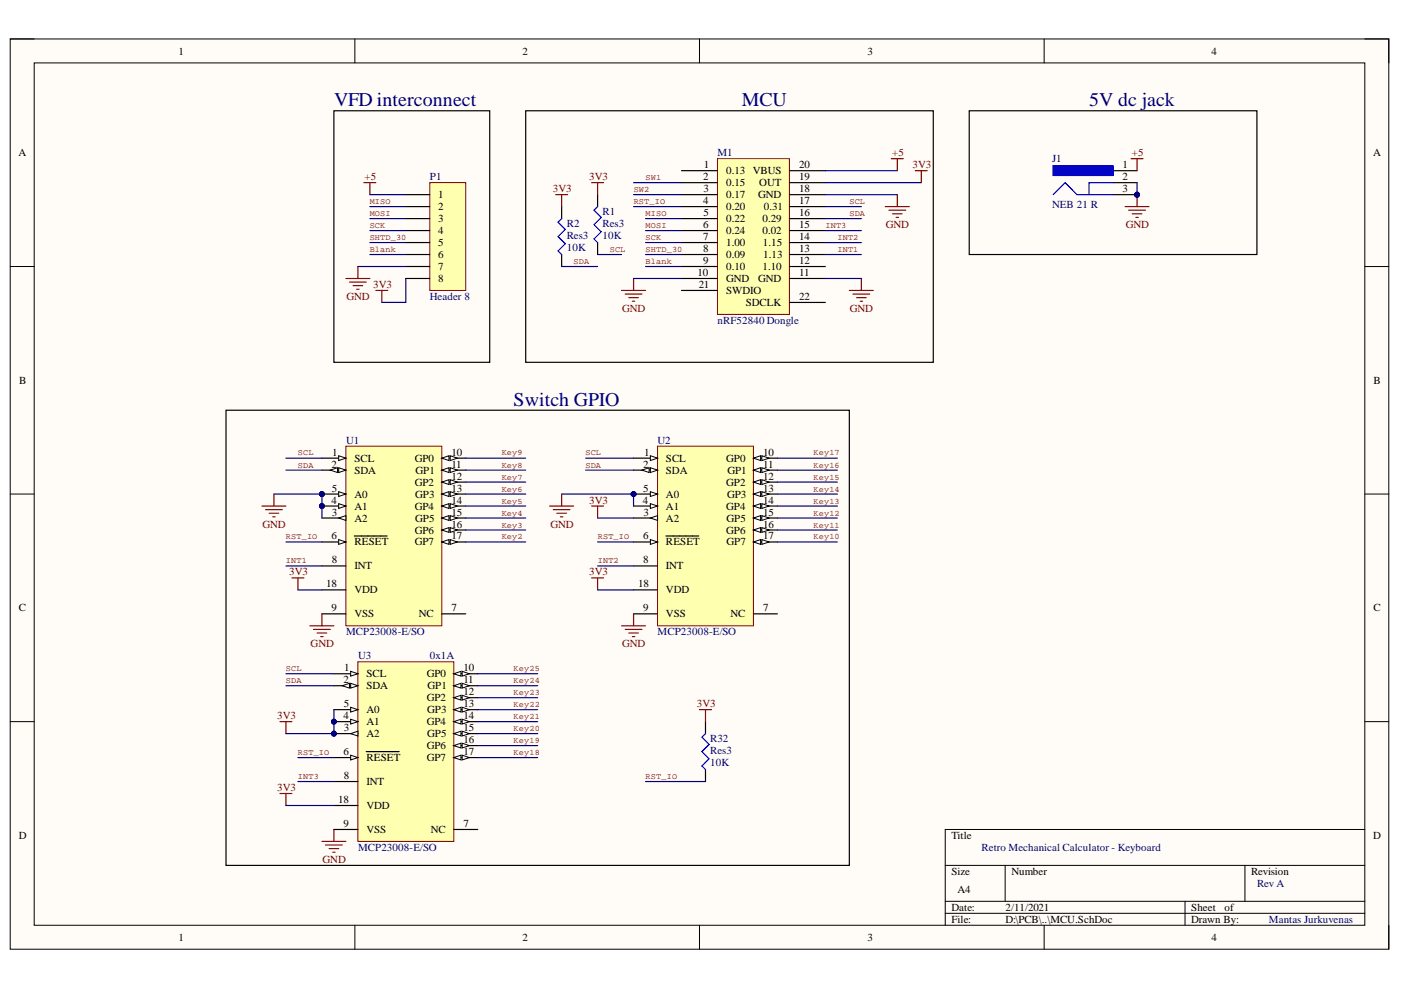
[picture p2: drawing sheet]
<svg xmlns="http://www.w3.org/2000/svg" width="297mm" height="210mm" viewBox="0 0 297 210" stroke-linecap="round" stroke-linejoin="round" font-family="sans-serif">
<path d="M2.2 8.3h292.3v193h-292.3z" fill-rule="evenodd" fill="#fffcf8"/>
<path d="M2.2 8.3h292.3v193h-292.3z" fill="none" stroke="#000" stroke-width=".21"/>
<path d="M7.3 13.3h282.1v182.9h-282.1z" fill-rule="evenodd" fill="#fffcf8"/>
<g fill="none" stroke="#000" stroke-width=".21">
<path d="M2.2 8.3h5.1M7.3 13.3h282.1v182.9h-282.1zM75.2 8.3v5M148.3 8.3v5M221.4 8.3v5M289.4 8.3h5.1v5M2.2 56.5h5.1M289.4 56.5h5.1M2.2 104.8h5.1M289.4 104.8h5.1M2.2 153h5.1M289.4 153h5.1"/>
<path d="M289.4 175.9h-89v20.3M75.2 196.2v5.1M148.3 196.2v5.1M200.4 183.5h89M200.4 191.1h89M200.4 193.6h89M213.1 183.5v7.6M221.4 196.2v5.1M251.2 191.1v5.1M264 183.5v7.6M294.5 196.2v5.1"/>
</g>
<g fill="none" stroke="#800000" stroke-width=".25">
<path d="M189 33.6h2.5M190.2 33.6v2.6M134.3 59v2.6M182.6 59v2.6M187.7 43.8h5.1M188.5 44.6h3.5M189.2 45.3h2.1M190 46.1h.5M190.2 41.3v2.5M131.8 61.6h5.1M132.6 62.3h3.5M133.3 63.1h2"/>
<path d="M134.1 63.9h.5M180.1 61.6h5.1M180.8 62.4h3.6M181.6 63.1h2M182.4 63.9h.5"/>
</g>
<path d="M111.5 23.5h86.4v53.3h-86.4zM47.9 87h132.2v96.5h-132.2z" fill="none" stroke="#000" stroke-width=".25"/>
<circle cx="241.1" cy="41.3" r=".51" fill="#000080"/>
<circle cx="241.1" cy="41.3" r=".51" fill="none" stroke="#000080" stroke-width=".21"/>
<path d="M236 36.2h5.1M236 38.7h5.1M236 41.3h5.1" fill="none" stroke="#000" stroke-width=".25"/>
<circle cx="241.1" cy="41.3" r=".51" fill="#000080"/>
<circle cx="241.1" cy="41.3" r=".51" fill="none" stroke="#000080" stroke-width=".21"/>
<path d="M223.3 35.2h12.7v2h-12.7zM236 38.7h-5.1v2.6M223.3 41.3l2.5-2.6 2.6 2.6h7.6" fill="none" stroke="#00f" stroke-width=".25"/>
<path d="M223.3 35.2h12.7v2h-12.7z" fill-rule="evenodd" fill="#00f"/>
<path d="M223.3 35.2h12.7v2h-12.7z" fill="none" stroke="#00f" stroke-width=".21"/>
<path d="M205.5 23.5h61v30.5h-61z" fill="none" stroke="#000" stroke-width=".25"/>
<path d="M239.8 33.6h2.5M241.1 33.6v2.6M238.5 43.8h5.1M239.3 44.6h3.6M240.1 45.3h2M240.8 46.1h.5M241.1 41.3v2.5" fill="none" stroke="#800000" stroke-width=".25"/>
<circle cx="241.1" cy="41.3" r=".51" fill="#000080"/>
<circle cx="241.1" cy="41.3" r=".51" fill="none" stroke="#000080" stroke-width=".21"/>
<path d="M77.1 38.7h2.6M78.4 38.7v2.6M73.3 59h5.1M74.1 59.8h3.6M75.9 56.5v2.5M74.9 60.6h2M75.6 61.3h.5" fill="none" stroke="#800000" stroke-width=".25"/>
<path d="M70.8 23.5h33v53.3h-33zM119.1 43.8v2.5M119.1 54v2.5M126.7 41.3v2.5M126.7 51.4v2.6" fill="none" stroke="#000" stroke-width=".25"/>
<path d="M119.1 46.3l-.8 .8 1.5 1.5-1.5 1.6 1.5 1.5-1.5 1.5 .8 .8M126.7 43.8l-.8 .8 1.6 1.5-1.6 1.5 1.6 1.5-1.6 1.6 .8 .7" fill="none" stroke="#00f" stroke-width=".25"/>
<path d="M152.1 33.6h15.3v33.1h-15.3z" fill-rule="evenodd" fill="#ffffb0"/>
<path d="M152.1 33.6h15.3v33.1h-15.3z" fill="none" stroke="#800000" stroke-width=".21"/>
<g fill="none" stroke="#000" stroke-width=".25">
<path d="M144.5 36.2h7.6M144.5 38.7h7.6M167.4 36.2h7.6M167.4 38.7h7.6M144.5 41.3h7.6M144.5 43.8h7.6M144.5 46.3h7.6M144.5 48.9h7.6M144.5 51.4h7.6M144.5 54h7.6M144.5 56.5h7.6M144.5 59h7.6"/>
<path d="M167.4 41.3h7.6M167.4 43.8h7.6M167.4 46.4h7.6M167.4 48.9h7.6M167.4 51.4h7.6M167.4 54h7.6M167.4 56.5h7.6M167.4 59h7.6M144.5 61.6h7.6M167.4 64.1h7.6"/>
</g>
<path d="M91.1 38.7h7.6v22.9h-7.6z" fill-rule="evenodd" fill="#ffffb0"/>
<path d="M91.1 38.7h7.6v22.9h-7.6z" fill="none" stroke="#800000" stroke-width=".21"/>
<path d="M86 41.3h5.1M86 43.8h5.1M86 46.3h5.1M86 48.9h5.1M86 51.4h5.1M86 54h5.1M86 56.5h5.1M86 59h5.1" fill="none" stroke="#000" stroke-width=".25"/>
<path d="M125.4 38.7h2.6M126.7 38.7v2.6M194.1 36.2h2.5M195.3 36.2v2.5M117.8 41.3h2.5M119.1 41.3v2.5M79.7 61.6h2.5M81 61.6v2.5" fill="none" stroke="#800000" stroke-width=".25"/>
<circle cx="68.3" cy="107.3" r=".51" fill="#000080"/>
<circle cx="68.3" cy="107.3" r=".51" fill="none" stroke="#000080" stroke-width=".21"/>
<circle cx="68.3" cy="104.8" r=".51" fill="#000080"/>
<circle cx="68.3" cy="104.8" r=".51" fill="none" stroke="#000080" stroke-width=".21"/>
<path d="M73.3 94.6h20.4v38.1h-20.4z" fill-rule="evenodd" fill="#ffffb0"/>
<path d="M73.3 94.6h20.4v38.1h-20.4z" fill="none" stroke="#800000" stroke-width=".21"/>
<path d="M68.2 109.8h5.1" fill="none" stroke="#000" stroke-width=".25"/>
<path d="M71.8 109.8l1.5-.5v1z" fill="#f8fcff"/>
<path d="M71.8 109.8l1.5-.5v1z" fill="none" stroke="#000" stroke-width=".21"/>
<path d="M68.2 107.3h5.1" fill="none" stroke="#000" stroke-width=".25"/>
<path d="M71.8 106.8l1.5 .5-1.5 .5z" fill="#f8fcff"/>
<path d="M71.8 106.8l1.5 .5-1.5 .5z" fill="none" stroke="#000" stroke-width=".21"/>
<circle cx="68.3" cy="107.3" r=".51" fill="#000080"/>
<circle cx="68.3" cy="107.3" r=".51" fill="none" stroke="#000080" stroke-width=".21"/>
<path d="M68.2 104.8h5.1" fill="none" stroke="#000" stroke-width=".25"/>
<path d="M71.8 104.2l1.5 .6-1.5 .5z" fill="#f8fcff"/>
<path d="M71.8 104.2l1.5 .6-1.5 .5z" fill="none" stroke="#000" stroke-width=".21"/>
<circle cx="68.3" cy="104.8" r=".51" fill="#000080"/>
<circle cx="68.3" cy="104.8" r=".51" fill="none" stroke="#000080" stroke-width=".21"/>
<path d="M68.2 114.9h5.1" fill="none" stroke="#000" stroke-width=".25"/>
<path d="M71.8 114.4l1.5 .5-1.5 .5z" fill="#f8fcff"/>
<path d="M71.8 114.4l1.5 .5-1.5 .5z" fill="none" stroke="#000" stroke-width=".21"/>
<path d="M93.7 97.1h5M68.2 120h5.1M75.1 113.6h7M93.7 130.2h5" fill="none" stroke="#000" stroke-width=".25"/>
<path d="M93.7 97.1l1.5-.5v1z" fill="#f8fcff"/>
<path d="M93.7 97.1l1.5-.5v1z" fill="none" stroke="#000" stroke-width=".21"/>
<path d="M95.4 96.6l1.6 .5-1.6 .5z" fill="#f8fcff"/>
<path d="M95.4 96.6l1.6 .5-1.6 .5z" fill="none" stroke="#000" stroke-width=".21"/>
<path d="M93.7 99.7h5" fill="none" stroke="#000" stroke-width=".25"/>
<path d="M93.7 99.7l1.5-.5v1z" fill="#f8fcff"/>
<path d="M93.7 99.7l1.5-.5v1z" fill="none" stroke="#000" stroke-width=".21"/>
<path d="M95.4 99.2l1.6 .5-1.6 .5z" fill="#f8fcff"/>
<path d="M95.4 99.2l1.6 .5-1.6 .5z" fill="none" stroke="#000" stroke-width=".21"/>
<path d="M93.7 102.2h5" fill="none" stroke="#000" stroke-width=".25"/>
<path d="M93.7 102.2l1.5-.5v1z" fill="#f8fcff"/>
<path d="M93.7 102.2l1.5-.5v1z" fill="none" stroke="#000" stroke-width=".21"/>
<path d="M95.4 101.7l1.6 .5-1.6 .5z" fill="#f8fcff"/>
<path d="M95.4 101.7l1.6 .5-1.6 .5z" fill="none" stroke="#000" stroke-width=".21"/>
<path d="M93.7 104.8h5" fill="none" stroke="#000" stroke-width=".25"/>
<path d="M93.7 104.8l1.5-.6v1.1z" fill="#f8fcff"/>
<path d="M93.7 104.8l1.5-.6v1.1z" fill="none" stroke="#000" stroke-width=".21"/>
<path d="M95.4 104.2l1.6 .6-1.6 .5z" fill="#f8fcff"/>
<path d="M95.4 104.2l1.6 .6-1.6 .5z" fill="none" stroke="#000" stroke-width=".21"/>
<path d="M93.7 107.3h5" fill="none" stroke="#000" stroke-width=".25"/>
<path d="M93.7 107.3l1.5-.5v1z" fill="#f8fcff"/>
<path d="M93.7 107.3l1.5-.5v1z" fill="none" stroke="#000" stroke-width=".21"/>
<path d="M95.4 106.8l1.6 .5-1.6 .5z" fill="#f8fcff"/>
<path d="M95.4 106.8l1.6 .5-1.6 .5z" fill="none" stroke="#000" stroke-width=".21"/>
<path d="M93.7 109.8h5" fill="none" stroke="#000" stroke-width=".25"/>
<path d="M93.7 109.8l1.5-.5v1z" fill="#f8fcff"/>
<path d="M93.7 109.8l1.5-.5v1z" fill="none" stroke="#000" stroke-width=".21"/>
<path d="M95.4 109.3l1.6 .5-1.6 .5z" fill="#f8fcff"/>
<path d="M95.4 109.3l1.6 .5-1.6 .5z" fill="none" stroke="#000" stroke-width=".21"/>
<path d="M93.7 112.4h5" fill="none" stroke="#000" stroke-width=".25"/>
<path d="M93.7 112.4l1.5-.5v1z" fill="#f8fcff"/>
<path d="M93.7 112.4l1.5-.5v1z" fill="none" stroke="#000" stroke-width=".21"/>
<path d="M95.4 111.9l1.6 .5-1.6 .5z" fill="#f8fcff"/>
<path d="M95.4 111.9l1.6 .5-1.6 .5z" fill="none" stroke="#000" stroke-width=".21"/>
<path d="M93.7 114.9h5" fill="none" stroke="#000" stroke-width=".25"/>
<path d="M93.7 114.9l1.5-.5v1z" fill="#f8fcff"/>
<path d="M93.7 114.9l1.5-.5v1z" fill="none" stroke="#000" stroke-width=".21"/>
<path d="M95.4 114.4l1.6 .5-1.6 .5z" fill="#f8fcff"/>
<path d="M95.4 114.4l1.6 .5-1.6 .5z" fill="none" stroke="#000" stroke-width=".21"/>
<path d="M68.2 97.1h5.1M68.2 130.2h5.1M68.2 125.1h5.1" fill="none" stroke="#000" stroke-width=".25"/>
<path d="M71.8 96.6l1.5 .5-1.5 .5z" fill="#f8fcff"/>
<path d="M71.8 96.6l1.5 .5-1.5 .5z" fill="none" stroke="#000" stroke-width=".21"/>
<path d="M68.2 99.7h5.1" fill="none" stroke="#000" stroke-width=".25"/>
<path d="M71.8 99.2l1.5 .5-1.5 .5z" fill="#f8fcff"/>
<path d="M71.8 99.2l1.5 .5-1.5 .5z" fill="none" stroke="#000" stroke-width=".21"/>
<path d="M70 99.7l1.6-.5v1z" fill="#f8fcff"/>
<path d="M70 99.7l1.6-.5v1z" fill="none" stroke="#000" stroke-width=".21"/>
<circle cx="134.3" cy="104.8" r=".51" fill="#000080"/>
<circle cx="134.3" cy="104.8" r=".51" fill="none" stroke="#000080" stroke-width=".21"/>
<path d="M139.4 94.6h20.3v38.1h-20.3z" fill-rule="evenodd" fill="#ffffb0"/>
<path d="M139.4 94.6h20.3v38.1h-20.3z" fill="none" stroke="#800000" stroke-width=".21"/>
<path d="M134.3 109.8h5.1" fill="none" stroke="#000" stroke-width=".25"/>
<path d="M137.9 109.8l1.5-.5v1z" fill="#f8fcff"/>
<path d="M137.9 109.8l1.5-.5v1z" fill="none" stroke="#000" stroke-width=".21"/>
<path d="M134.3 107.3h5.1" fill="none" stroke="#000" stroke-width=".25"/>
<path d="M137.9 106.8l1.5 .5-1.5 .5z" fill="#f8fcff"/>
<path d="M137.9 106.8l1.5 .5-1.5 .5z" fill="none" stroke="#000" stroke-width=".21"/>
<path d="M134.3 104.8h5.1" fill="none" stroke="#000" stroke-width=".25"/>
<path d="M137.9 104.2l1.5 .6-1.5 .5z" fill="#f8fcff"/>
<path d="M137.9 104.2l1.5 .6-1.5 .5z" fill="none" stroke="#000" stroke-width=".21"/>
<circle cx="134.3" cy="104.8" r=".51" fill="#000080"/>
<circle cx="134.3" cy="104.8" r=".51" fill="none" stroke="#000080" stroke-width=".21"/>
<path d="M134.3 114.9h5.1" fill="none" stroke="#000" stroke-width=".25"/>
<path d="M137.9 114.4l1.5 .5-1.5 .5z" fill="#f8fcff"/>
<path d="M137.9 114.4l1.5 .5-1.5 .5z" fill="none" stroke="#000" stroke-width=".21"/>
<path d="M159.7 97.1h5.1M134.3 120h5.1M141.2 113.6h6.9M159.7 130.2h5.1" fill="none" stroke="#000" stroke-width=".25"/>
<path d="M159.7 97.1l1.6-.5v1z" fill="#f8fcff"/>
<path d="M159.7 97.1l1.6-.5v1z" fill="none" stroke="#000" stroke-width=".21"/>
<path d="M161.5 96.6l1.5 .5-1.5 .5z" fill="#f8fcff"/>
<path d="M161.5 96.6l1.5 .5-1.5 .5z" fill="none" stroke="#000" stroke-width=".21"/>
<path d="M159.7 99.7h5.1" fill="none" stroke="#000" stroke-width=".25"/>
<path d="M159.7 99.7l1.6-.5v1z" fill="#f8fcff"/>
<path d="M159.7 99.7l1.6-.5v1z" fill="none" stroke="#000" stroke-width=".21"/>
<path d="M161.5 99.2l1.5 .5-1.5 .5z" fill="#f8fcff"/>
<path d="M161.5 99.2l1.5 .5-1.5 .5z" fill="none" stroke="#000" stroke-width=".21"/>
<path d="M159.7 102.2h5.1" fill="none" stroke="#000" stroke-width=".25"/>
<path d="M159.7 102.2l1.6-.5v1z" fill="#f8fcff"/>
<path d="M159.7 102.2l1.6-.5v1z" fill="none" stroke="#000" stroke-width=".21"/>
<path d="M161.5 101.7l1.5 .5-1.5 .5z" fill="#f8fcff"/>
<path d="M161.5 101.7l1.5 .5-1.5 .5z" fill="none" stroke="#000" stroke-width=".21"/>
<path d="M159.7 104.8h5.1" fill="none" stroke="#000" stroke-width=".25"/>
<path d="M159.7 104.8l1.6-.6v1.1z" fill="#f8fcff"/>
<path d="M159.7 104.8l1.6-.6v1.1z" fill="none" stroke="#000" stroke-width=".21"/>
<path d="M161.5 104.2l1.5 .6-1.5 .5z" fill="#f8fcff"/>
<path d="M161.5 104.2l1.5 .6-1.5 .5z" fill="none" stroke="#000" stroke-width=".21"/>
<path d="M159.7 107.3h5.1" fill="none" stroke="#000" stroke-width=".25"/>
<path d="M159.7 107.3l1.6-.5v1z" fill="#f8fcff"/>
<path d="M159.7 107.3l1.6-.5v1z" fill="none" stroke="#000" stroke-width=".21"/>
<path d="M161.5 106.8l1.5 .5-1.5 .5z" fill="#f8fcff"/>
<path d="M161.5 106.8l1.5 .5-1.5 .5z" fill="none" stroke="#000" stroke-width=".21"/>
<path d="M159.7 109.8h5.1" fill="none" stroke="#000" stroke-width=".25"/>
<path d="M159.7 109.8l1.6-.5v1z" fill="#f8fcff"/>
<path d="M159.7 109.8l1.6-.5v1z" fill="none" stroke="#000" stroke-width=".21"/>
<path d="M161.5 109.3l1.5 .5-1.5 .5z" fill="#f8fcff"/>
<path d="M161.5 109.3l1.5 .5-1.5 .5z" fill="none" stroke="#000" stroke-width=".21"/>
<path d="M159.7 112.4h5.1" fill="none" stroke="#000" stroke-width=".25"/>
<path d="M159.7 112.4l1.6-.5v1z" fill="#f8fcff"/>
<path d="M159.7 112.4l1.6-.5v1z" fill="none" stroke="#000" stroke-width=".21"/>
<path d="M161.5 111.9l1.5 .5-1.5 .5z" fill="#f8fcff"/>
<path d="M161.5 111.9l1.5 .5-1.5 .5z" fill="none" stroke="#000" stroke-width=".21"/>
<path d="M159.7 114.9h5.1" fill="none" stroke="#000" stroke-width=".25"/>
<path d="M159.7 114.9l1.6-.5v1z" fill="#f8fcff"/>
<path d="M159.7 114.9l1.6-.5v1z" fill="none" stroke="#000" stroke-width=".21"/>
<path d="M161.5 114.4l1.5 .5-1.5 .5z" fill="#f8fcff"/>
<path d="M161.5 114.4l1.5 .5-1.5 .5z" fill="none" stroke="#000" stroke-width=".21"/>
<path d="M134.3 97.1h5.1M134.3 130.2h5.1M134.3 125.1h5.1" fill="none" stroke="#000" stroke-width=".25"/>
<path d="M137.9 96.6l1.5 .5-1.5 .5z" fill="#f8fcff"/>
<path d="M137.9 96.6l1.5 .5-1.5 .5z" fill="none" stroke="#000" stroke-width=".21"/>
<path d="M134.3 99.7h5.1" fill="none" stroke="#000" stroke-width=".25"/>
<path d="M137.9 99.2l1.5 .5-1.5 .5z" fill="#f8fcff"/>
<path d="M137.9 99.2l1.5 .5-1.5 .5z" fill="none" stroke="#000" stroke-width=".21"/>
<path d="M136.1 99.7l1.5-.5v1z" fill="#f8fcff"/>
<path d="M136.1 99.7l1.5-.5v1z" fill="none" stroke="#000" stroke-width=".21"/>
<circle cx="70.8" cy="155.5" r=".51" fill="#000080"/>
<circle cx="70.8" cy="155.5" r=".51" fill="none" stroke="#000080" stroke-width=".21"/>
<circle cx="70.8" cy="153" r=".51" fill="#000080"/>
<circle cx="70.8" cy="153" r=".51" fill="none" stroke="#000080" stroke-width=".21"/>
<path d="M75.9 140.3h20.3v38.1h-20.3z" fill-rule="evenodd" fill="#ffffb0"/>
<path d="M75.9 140.3h20.3v38.1h-20.3z" fill="none" stroke="#800000" stroke-width=".21"/>
<path d="M70.8 155.5h5.1" fill="none" stroke="#000" stroke-width=".25"/>
<path d="M74.3 155.5l1.6-.5v1.1z" fill="#f8fcff"/>
<path d="M74.3 155.5l1.6-.5v1.1z" fill="none" stroke="#000" stroke-width=".21"/>
<circle cx="70.8" cy="155.5" r=".51" fill="#000080"/>
<circle cx="70.8" cy="155.5" r=".51" fill="none" stroke="#000080" stroke-width=".21"/>
<path d="M70.8 153h5.1" fill="none" stroke="#000" stroke-width=".25"/>
<path d="M74.3 152.5l1.6 .5-1.6 .5z" fill="#f8fcff"/>
<path d="M74.3 152.5l1.6 .5-1.6 .5z" fill="none" stroke="#000" stroke-width=".21"/>
<circle cx="70.8" cy="153" r=".51" fill="#000080"/>
<circle cx="70.8" cy="153" r=".51" fill="none" stroke="#000080" stroke-width=".21"/>
<path d="M70.8 150.5h5.1" fill="none" stroke="#000" stroke-width=".25"/>
<path d="M74.3 150l1.6 .5-1.6 .5z" fill="#f8fcff"/>
<path d="M74.3 150l1.6 .5-1.6 .5z" fill="none" stroke="#000" stroke-width=".21"/>
<path d="M70.8 160.6h5.1" fill="none" stroke="#000" stroke-width=".25"/>
<path d="M74.3 160.1l1.6 .5-1.6 .5z" fill="#f8fcff"/>
<path d="M74.3 160.1l1.6 .5-1.6 .5z" fill="none" stroke="#000" stroke-width=".21"/>
<path d="M77.7 159.4h6.9M96.2 142.9h5.1M70.8 165.7h5.1M96.2 175.9h5.1" fill="none" stroke="#000" stroke-width=".25"/>
<path d="M96.2 142.9l1.5-.6v1.1z" fill="#f8fcff"/>
<path d="M96.2 142.9l1.5-.6v1.1z" fill="none" stroke="#000" stroke-width=".21"/>
<path d="M98 142.3l1.5 .6-1.5 .5z" fill="#f8fcff"/>
<path d="M98 142.3l1.5 .6-1.5 .5z" fill="none" stroke="#000" stroke-width=".21"/>
<path d="M96.2 145.4h5.1" fill="none" stroke="#000" stroke-width=".25"/>
<path d="M96.2 145.4l1.5-.5v1z" fill="#f8fcff"/>
<path d="M96.2 145.4l1.5-.5v1z" fill="none" stroke="#000" stroke-width=".21"/>
<path d="M98 144.9l1.5 .5-1.5 .5z" fill="#f8fcff"/>
<path d="M98 144.9l1.5 .5-1.5 .5z" fill="none" stroke="#000" stroke-width=".21"/>
<path d="M96.2 147.9h5.1" fill="none" stroke="#000" stroke-width=".25"/>
<path d="M96.2 147.9l1.5-.5v1z" fill="#f8fcff"/>
<path d="M96.2 147.9l1.5-.5v1z" fill="none" stroke="#000" stroke-width=".21"/>
<path d="M98 147.4l1.5 .5-1.5 .5z" fill="#f8fcff"/>
<path d="M98 147.4l1.5 .5-1.5 .5z" fill="none" stroke="#000" stroke-width=".21"/>
<path d="M96.2 150.5h5.1" fill="none" stroke="#000" stroke-width=".25"/>
<path d="M96.2 150.5l1.5-.5v1z" fill="#f8fcff"/>
<path d="M96.2 150.5l1.5-.5v1z" fill="none" stroke="#000" stroke-width=".21"/>
<path d="M98 150l1.5 .5-1.5 .5z" fill="#f8fcff"/>
<path d="M98 150l1.5 .5-1.5 .5z" fill="none" stroke="#000" stroke-width=".21"/>
<path d="M96.2 153h5.1" fill="none" stroke="#000" stroke-width=".25"/>
<path d="M96.2 153l1.5-.5v1z" fill="#f8fcff"/>
<path d="M96.2 153l1.5-.5v1z" fill="none" stroke="#000" stroke-width=".21"/>
<path d="M98 152.5l1.5 .5-1.5 .5z" fill="#f8fcff"/>
<path d="M98 152.5l1.5 .5-1.5 .5z" fill="none" stroke="#000" stroke-width=".21"/>
<path d="M96.2 155.5h5.1" fill="none" stroke="#000" stroke-width=".25"/>
<path d="M96.2 155.5l1.5-.5v1.1z" fill="#f8fcff"/>
<path d="M96.2 155.5l1.5-.5v1.1z" fill="none" stroke="#000" stroke-width=".21"/>
<path d="M98 155l1.5 .5-1.5 .6z" fill="#f8fcff"/>
<path d="M98 155l1.5 .5-1.5 .6z" fill="none" stroke="#000" stroke-width=".21"/>
<path d="M96.2 158.1h5.1" fill="none" stroke="#000" stroke-width=".25"/>
<path d="M96.2 158.1l1.5-.5v1z" fill="#f8fcff"/>
<path d="M96.2 158.1l1.5-.5v1z" fill="none" stroke="#000" stroke-width=".21"/>
<path d="M98 157.6l1.5 .5-1.5 .5z" fill="#f8fcff"/>
<path d="M98 157.6l1.5 .5-1.5 .5z" fill="none" stroke="#000" stroke-width=".21"/>
<path d="M96.2 160.6h5.1" fill="none" stroke="#000" stroke-width=".25"/>
<path d="M96.2 160.6l1.5-.5v1z" fill="#f8fcff"/>
<path d="M96.2 160.6l1.5-.5v1z" fill="none" stroke="#000" stroke-width=".21"/>
<path d="M98 160.1l1.5 .5-1.5 .5z" fill="#f8fcff"/>
<path d="M98 160.1l1.5 .5-1.5 .5z" fill="none" stroke="#000" stroke-width=".21"/>
<path d="M70.8 142.9h5.1M70.8 175.9h5.1M70.8 170.8h5.1" fill="none" stroke="#000" stroke-width=".25"/>
<path d="M74.3 142.3l1.6 .6-1.6 .5z" fill="#f8fcff"/>
<path d="M74.3 142.3l1.6 .6-1.6 .5z" fill="none" stroke="#000" stroke-width=".21"/>
<path d="M70.8 145.4h5.1" fill="none" stroke="#000" stroke-width=".25"/>
<path d="M74.3 144.9l1.6 .5-1.6 .5z" fill="#f8fcff"/>
<path d="M74.3 144.9l1.6 .5-1.6 .5z" fill="none" stroke="#000" stroke-width=".21"/>
<path d="M72.6 145.4l1.5-.5v1z" fill="#f8fcff"/>
<path d="M72.6 145.4l1.5-.5v1z" fill="none" stroke="#000" stroke-width=".21"/>
<g fill="none" stroke="#800000" stroke-width=".25">
<path d="M55.5 107.3h5.1M56.3 108.1h3.6M57.1 108.8h2M57.8 109.6h.5M58.1 104.8v2.5M116.5 107.3h5.1M117.3 108.1h3.6M118.1 108.8h2M118.8 109.6h.5M119.1 104.8v2.5M125.4 107.3h2.6M126.7 107.3v2.5"/>
<path d="M61.9 122.5h2.5M63.2 122.5v2.6M65.7 132.7h5.1M66.5 133.5h3.5M67.2 134.2h2.1M68 135h.5M68.2 130.2v2.5M125.4 122.5h2.6M126.7 122.5v2.6M131.8 132.7h5.1M132.6 133.5h3.5M133.3 134.2h2"/>
<path d="M134.1 135h.5M134.3 130.2v2.5M59.4 153h2.5M60.6 153v2.5M148.3 150.5h2.5M149.6 150.5v2.5M59.4 168.2h2.5M60.6 168.2v2.6M68.3 178.4h5M69 179.2h3.6M69.8 179.9h2M70.8 175.9v2.5"/>
<path d="M70.5 180.7h.5"/>
</g>
<path d="M149.6 153v2.5M149.6 163.2v2.5" fill="none" stroke="#000" stroke-width=".25"/>
<path d="M149.6 155.5l-.8 .8 1.5 1.5-1.5 1.6 1.5 1.5-1.5 1.5 .8 .8" fill="none" stroke="#00f" stroke-width=".25"/>
<path d="M241.1 38.7v2.6" fill="none" stroke="#000080" stroke-width=".25"/>
<circle cx="241.1" cy="41.3" r=".51" fill="#000080"/>
<circle cx="241.1" cy="41.3" r=".51" fill="none" stroke="#000080" stroke-width=".21"/>
<path d="M58.1 104.8h10.1v5" fill="none" stroke="#000080" stroke-width=".25"/>
<circle cx="68.3" cy="107.3" r=".51" fill="#000080"/>
<circle cx="68.3" cy="107.3" r=".51" fill="none" stroke="#000080" stroke-width=".21"/>
<circle cx="68.3" cy="104.8" r=".51" fill="#000080"/>
<circle cx="68.3" cy="104.8" r=".51" fill="none" stroke="#000080" stroke-width=".21"/>
<path d="M70.8 150.5v5h-10.2M60.6 170.8h10.2" fill="none" stroke="#000080" stroke-width=".25"/>
<circle cx="70.8" cy="153" r=".51" fill="#000080"/>
<circle cx="70.8" cy="153" r=".51" fill="none" stroke="#000080" stroke-width=".21"/>
<circle cx="70.8" cy="155.5" r=".51" fill="#000080"/>
<circle cx="70.8" cy="155.5" r=".51" fill="none" stroke="#000080" stroke-width=".21"/>
<g fill="none" stroke="#000080" stroke-width=".25">
<path d="M75.9 56.5h10.1M78.4 54h7.6M78.4 51.4h7.6M78.4 48.9h7.6M78.4 46.3h7.6M78.4 43.8h7.6M78.4 41.3h7.6M86 59v5.1h-5M60.6 99.7h7.6M60.6 97.1h7.6M98.7 99.7h12.8M98.7 97.1h12.8"/>
<path d="M60.6 120h7.6M60.6 114.9h7.6M98.7 114.9h12.8M98.7 112.4h12.8M98.7 109.8h12.8M98.7 107.3h12.8M98.7 104.8h12.8M98.7 102.2h12.8M119.1 104.8h15.2v2.5M63.2 125.1h5M60.6 145.4h10.2M60.6 142.9h10.2"/>
<path d="M101.3 145.4h12.7M101.3 142.9h12.7M101.3 158.1h12.7M101.3 155.5h12.7M101.3 153h12.7M101.3 150.5h12.7M101.3 147.9h12.7M63.2 165.7h7.6M63.2 160.6h7.6M101.3 160.6h12.7"/>
</g>
<circle cx="134.3" cy="104.8" r=".51" fill="#000080"/>
<circle cx="134.3" cy="104.8" r=".51" fill="none" stroke="#000080" stroke-width=".21"/>
<g fill="none" stroke="#000080" stroke-width=".25">
<path d="M134.3 38.7h10.2M175 38.7h20.3M175 36.2h15.2M119.1 56.5h7.6M126.7 54h5.1M134.3 59h10.2M134.3 43.8h10.2M134.3 41.3h10.2M136.9 56.5h7.6M136.9 54h7.6M136.9 51.4h7.6M136.9 48.9h7.6"/>
<path d="M136.9 46.3h7.6M175 54h7.6M175 59h7.6M175 43.8h7.6M175 41.3h15.2M175 51.4h7.6M175 48.9h7.6M175 46.4h7.6M124.2 99.7h10.1M124.2 97.1h10.1M164.8 99.7h12.7M164.8 97.1h12.7"/>
<path d="M126.7 120h7.6M126.7 114.9h7.6M126.7 109.8h7.6M164.8 114.9h12.7M164.8 109.8h12.7M164.8 112.4h12.7M164.8 107.3h12.7M164.8 104.8h12.7M164.8 102.2h12.7M126.7 125.1h7.6M136.9 165.7h12.7"/>
</g>
<g font-size="4.1" fill="#000080">
<text x="70.9" y="22.5">VFD interconnect</text>
<text x="157.3" y="22.5">MCU</text>
<text x="230.9" y="22.5">5V dc jack</text>
<text x="108.9" y="86.1">Switch GPIO</text>
</g>
<g font-size="2.3">
<text x="37.9" y="11.6">1</text>
<text x="110.8" y="11.6">2</text>
<text x="183.9" y="11.6">3</text>
<text x="256.9" y="11.6">4</text>
<text x="3.9" y="33.1">A</text>
<text x="149.2" y="35.6">1</text>
<text x="169.4" y="35.6">20</text>
<text x="238" y="35.6">1</text>
<text x="291.1" y="33.1">A</text>
<text x="92.9" y="42">1</text>
<text x="149.1" y="38.2">2</text>
<text x="149.2" y="40.7">3</text>
<text x="154" y="36.9">0.13 VBUS</text>
<text x="154" y="39.4">0.15</text>
<text x="154" y="42">0.17</text>
<text x="160.7" y="42">GND</text>
<text x="161" y="39.4">OUT</text>
<text x="169.4" y="40.7">18</text>
<text x="169.4" y="38.2">19</text>
<text x="238" y="38.2">2</text>
<text x="238" y="40.7">3</text>
<text x="92.9" y="44.5">2</text>
<text x="92.9" y="47">3</text>
<text x="149.1" y="43.2">4</text>
<text x="149.2" y="45.8">5</text>
<text x="154" y="44.5">0.20</text>
<text x="154" y="47">0.22</text>
<text x="161.7" y="47">0.29</text>
<text x="161.9" y="44.5">0.31</text>
<text x="169.4" y="45.8">16</text>
<text x="169.4" y="43.2">17</text>
<text x="92.9" y="49.7">4</text>
<text x="92.9" y="52.2">5</text>
<text x="149.1" y="48.3">6</text>
<text x="149.1" y="50.9">7</text>
<text x="149.1" y="53.5">8</text>
<text x="154" y="49.7">0.24</text>
<text x="154" y="52.2">1.00</text>
<text x="161.7" y="49.7">0.02</text>
<text x="161.7" y="52.2">1.15</text>
<text x="169.4" y="53.5">13</text>
<text x="169.4" y="50.9">14</text>
<text x="169.4" y="48.3">15</text>
<text x="92.9" y="54.7">6</text>
<text x="92.9" y="57.3">7</text>
<text x="92.9" y="59.8">8</text>
<text x="147.9" y="58.5">10</text>
<text x="149.1" y="56">9</text>
<text x="154" y="54.7">0.09</text>
<text x="154" y="57.3">0.10</text>
<text x="154" y="59.8">GND</text>
<text x="160.7" y="59.8">GND</text>
<text x="161.7" y="57.3">1.10</text>
<text x="161.8" y="54.7">1.13</text>
<text x="169.4" y="58.5">11</text>
<text x="169.4" y="56">12</text>
<text x="148.1" y="61.1">21</text>
<text x="154" y="62.3">SWDIO</text>
<text x="158.1" y="64.9">SDCLK</text>
<text x="169.4" y="63.6">22</text>
<text x="4.1" y="81.4">B</text>
<text x="291.2" y="81.4">B</text>
<text x="70.3" y="99.2">2</text>
<text x="70.4" y="96.6">1</text>
<text x="75.2" y="97.9">SCL</text>
<text x="75.2" y="100.4">SDA</text>
<text x="87.9" y="97.9">GP0</text>
<text x="88.1" y="100.4">GP1</text>
<text x="95.7" y="96.6">10</text>
<text x="95.7" y="99.2">11</text>
<text x="95.7" y="101.7">12</text>
<text x="136.4" y="99.2">2</text>
<text x="136.6" y="96.6">1</text>
<text x="141.2" y="97.9">SCL</text>
<text x="141.2" y="100.4">SDA</text>
<text x="154" y="97.9">GP0</text>
<text x="154.2" y="100.4">GP1</text>
<text x="161.8" y="96.6">10</text>
<text x="161.8" y="99.2">11</text>
<text x="161.8" y="101.7">12</text>
<text x="70.3" y="106.8">4</text>
<text x="70.3" y="104.2">5</text>
<text x="75.2" y="105.5">A0</text>
<text x="87.9" y="103">GP2</text>
<text x="88" y="105.5">GP3</text>
<text x="95.7" y="104.2">13</text>
<text x="95.7" y="106.8">14</text>
<text x="136.3" y="106.8">4</text>
<text x="136.4" y="104.2">5</text>
<text x="141.2" y="105.5">A0</text>
<text x="154" y="103">GP2</text>
<text x="154.1" y="105.5">GP3</text>
<text x="161.8" y="104.2">13</text>
<text x="161.8" y="106.8">14</text>
<text x="70.3" y="109.3">3</text>
<text x="75.2" y="110.6">A2</text>
<text x="75.2" y="108">A1</text>
<text x="87.9" y="108">GP4</text>
<text x="87.9" y="113.1">GP6</text>
<text x="88" y="110.6">GP5</text>
<text x="95.7" y="109.3">15</text>
<text x="95.7" y="111.8">16</text>
<text x="136.5" y="109.3">3</text>
<text x="141.2" y="110.6">A2</text>
<text x="141.2" y="108">A1</text>
<text x="154" y="108">GP4</text>
<text x="154" y="113.1">GP6</text>
<text x="154.1" y="110.6">GP5</text>
<text x="161.8" y="109.3">15</text>
<text x="161.8" y="111.8">16</text>
<text x="70.3" y="114.4">6</text>
<text x="70.3" y="119.5">8</text>
<text x="75.2" y="115.7">RESET</text>
<text x="87.9" y="115.7">GP7</text>
<text x="95.7" y="114.4">17</text>
<text x="136.4" y="114.4">6</text>
<text x="136.4" y="119.5">8</text>
<text x="141.2" y="115.7">RESET</text>
<text x="154.1" y="115.7">GP7</text>
<text x="161.8" y="114.4">17</text>
<text x="69.2" y="124.5">18</text>
<text x="75.2" y="120.7">INT</text>
<text x="75.2" y="125.8">VDD</text>
<text x="135.3" y="124.5">18</text>
<text x="141.2" y="120.7">INT</text>
<text x="141.2" y="125.8">VDD</text>
<text x="4" y="129.6">C</text>
<text x="70.3" y="129.6">9</text>
<text x="75.2" y="130.9">VSS</text>
<text x="88.8" y="130.9">NC</text>
<text x="95.7" y="129.6">7</text>
<text x="136.4" y="129.6">9</text>
<text x="141.2" y="130.9">VSS</text>
<text x="154.9" y="130.9">NC</text>
<text x="161.8" y="129.6">7</text>
<text x="291.2" y="129.6">C</text>
<text x="73" y="142.3">1</text>
<text x="77.7" y="143.6">SCL</text>
<text x="90.5" y="143.6">GP0</text>
<text x="98.2" y="142.3">10</text>
<text x="72.8" y="144.9">2</text>
<text x="72.9" y="150">5</text>
<text x="77.7" y="146.2">SDA</text>
<text x="90.5" y="148.7">GP2</text>
<text x="90.6" y="146.2">GP1</text>
<text x="98.2" y="144.9">11</text>
<text x="98.2" y="147.4">12</text>
<text x="98.2" y="150">13</text>
<text x="72.8" y="152.5">4</text>
<text x="72.9" y="155">3</text>
<text x="77.7" y="153.8">A1</text>
<text x="77.7" y="151.2">A0</text>
<text x="90.5" y="153.8">GP4</text>
<text x="90.6" y="151.2">GP3</text>
<text x="98.2" y="152.5">14</text>
<text x="98.2" y="155">15</text>
<text x="72.8" y="160.1">6</text>
<text x="77.7" y="156.3">A2</text>
<text x="77.7" y="161.4">RESET</text>
<text x="90.5" y="158.8">GP6</text>
<text x="90.5" y="161.4">GP7</text>
<text x="90.6" y="156.3">GP5</text>
<text x="98.2" y="157.6">16</text>
<text x="98.2" y="160.1">17</text>
<text x="72.9" y="165.2">8</text>
<text x="77.7" y="166.4">INT</text>
<text x="71.7" y="170.2">18</text>
<text x="77.7" y="171.5">VDD</text>
<text x="4" y="177.8">D</text>
<text x="72.8" y="175.3">9</text>
<text x="77.7" y="176.6">VSS</text>
<text x="91.3" y="176.6">NC</text>
<text x="98.2" y="175.3">7</text>
<text x="201.7" y="177.8">Title</text>
<text x="291.1" y="177.8">D</text>
<text x="201.7" y="185.5">Size</text>
<text x="214.4" y="185.5">Number</text>
<text x="265.2" y="185.5">Revision</text>
<text x="203" y="189.3">A4</text>
<text x="201.7" y="193.1">Date:</text>
<text x="201.7" y="195.7">File:</text>
<text x="213.2" y="193.1">2/11/2021</text>
<text x="213.2" y="195.7">D:\PCB\..\MCU.SchDoc</text>
<text x="252.6" y="193.1">Sheet</text>
<text x="252.6" y="195.7">Drawn By:</text>
<text x="259.6" y="193.1">of</text>
<text x="37.9" y="199.5">1</text>
<text x="110.8" y="199.5">2</text>
<text x="183.9" y="199.5">3</text>
<text x="256.9" y="199.5">4</text>
</g>
<g font-size="2.3" fill="#000080">
<text x="152.1" y="33.1">M1</text>
<text x="223" y="34.4">J1</text>
<text x="91.1" y="38.2">P1</text>
<text x="127.8" y="45.5">R1</text>
<text x="223" y="44">NEB 21 R</text>
<text x="120.1" y="53.2">10K</text>
<text x="120.1" y="48.1">R2</text>
<text x="120.1" y="50.7">Res3</text>
<text x="127.8" y="50.7">10K</text>
<text x="127.8" y="48.1">Res3</text>
<text x="91.1" y="63.6">Header 8</text>
<text x="152.1" y="68.7">nRF52840 Dongle</text>
<text x="73.4" y="94.1">U1</text>
<text x="139.4" y="94.1">U2</text>
<text x="73.4" y="134.7">MCP23008-E/SO</text>
<text x="139.4" y="134.7">MCP23008-E/SO</text>
<text x="75.9" y="139.8">U3</text>
<text x="91.1" y="139.8">0x1A</text>
<text x="150.6" y="157.3">R32</text>
<text x="150.6" y="159.8">Res3</text>
<text x="150.6" y="162.4">10K</text>
<text x="75.9" y="180.5">MCP23008-E/SO</text>
<text x="208.1" y="180.5">Retro Mechanical Calculator - Keyboard</text>
<text x="266.5" y="188.1">Rev A</text>
<text x="269" y="195.7">Mantas Jurkuvenas</text>
</g>
<g font-size="2.3" fill="#800000">
<text x="189.1" y="33.1">+5</text>
<text x="193.5" y="35.6">3V3</text>
<text x="240" y="33.1">+5</text>
<text x="77.3" y="38.2">+5</text>
<text x="117.2" y="40.7">3V3</text>
<text x="124.9" y="38.2">3V3</text>
<text x="187.8" y="48.3">GND</text>
<text x="238.7" y="48.3">GND</text>
<text x="73.5" y="63.6">GND</text>
<text x="79.1" y="61.1">3V3</text>
<text x="131.9" y="66.1">GND</text>
<text x="180.2" y="66.1">GND</text>
<text x="124.9" y="106.8">3V3</text>
<text x="55.6" y="111.8">GND</text>
<text x="116.7" y="111.8">GND</text>
<text x="61.3" y="122">3V3</text>
<text x="124.9" y="122">3V3</text>
<text x="65.9" y="137.3">GND</text>
<text x="131.9" y="137.3">GND</text>
<text x="147.7" y="150">3V3</text>
<text x="58.8" y="152.5">3V3</text>
<text x="58.8" y="167.7">3V3</text>
<text x="68.4" y="183">GND</text>
</g>
<g font-size="1.8" fill="#800000">
<text x="134.4" y="40.7">SW2</text>
<text x="136.9" y="38.2">SW1</text>
<text x="78.4" y="43.2">MISO</text>
<text x="78.4" y="45.8">MOSI</text>
<text x="134.4" y="43.2">RST_IO</text>
<text x="136.9" y="45.8">MISO</text>
<text x="180.1" y="43.2">SCL</text>
<text x="180.1" y="45.8">SDA</text>
<text x="78.4" y="48.3">SCK</text>
<text x="78.4" y="50.9">SHTD_30</text>
<text x="78.4" y="53.4">Blank</text>
<text x="129.3" y="53.4">SCL</text>
<text x="136.9" y="53.4">SHTD_30</text>
<text x="136.9" y="50.9">SCK</text>
<text x="136.9" y="48.3">MOSI</text>
<text x="175" y="48.3">INT3</text>
<text x="177.6" y="50.9">INT2</text>
<text x="177.6" y="53.4">INT1</text>
<text x="121.6" y="56">SDA</text>
<text x="136.9" y="56">Blank</text>
<text x="63.2" y="96.6">SCL</text>
<text x="63.2" y="99.2">SDA</text>
<text x="106.4" y="101.7">Key7</text>
<text x="106.4" y="99.2">Key8</text>
<text x="106.4" y="96.6">Key9</text>
<text x="124.1" y="96.6">SCL</text>
<text x="124.1" y="99.2">SDA</text>
<text x="172.5" y="101.7">Key15</text>
<text x="172.5" y="99.2">Key16</text>
<text x="172.5" y="96.6">Key17</text>
<text x="106.4" y="106.8">Key5</text>
<text x="106.4" y="104.2">Key6</text>
<text x="172.5" y="106.8">Key13</text>
<text x="172.5" y="104.2">Key14</text>
<text x="106.4" y="111.8">Key3</text>
<text x="106.4" y="109.3">Key4</text>
<text x="172.5" y="111.8">Key11</text>
<text x="172.5" y="109.3">Key12</text>
<text x="60.6" y="119.5">INT1</text>
<text x="60.6" y="114.4">RST_IO</text>
<text x="106.4" y="114.4">Key2</text>
<text x="126.7" y="119.5">INT2</text>
<text x="126.7" y="114.4">RST_IO</text>
<text x="172.5" y="114.4">Key10</text>
<text x="60.6" y="142.3">SCL</text>
<text x="108.9" y="142.3">Key25</text>
<text x="60.6" y="144.9">SDA</text>
<text x="108.9" y="150">Key22</text>
<text x="108.9" y="147.4">Key23</text>
<text x="108.9" y="144.9">Key24</text>
<text x="108.9" y="155">Key20</text>
<text x="108.9" y="152.5">Key21</text>
<text x="63.2" y="160.1">RST_IO</text>
<text x="108.9" y="160.1">Key18</text>
<text x="108.9" y="157.6">Key19</text>
<text x="63.2" y="165.2">INT3</text>
<text x="136.9" y="165.2">RST_IO</text>
</g>
</svg>
